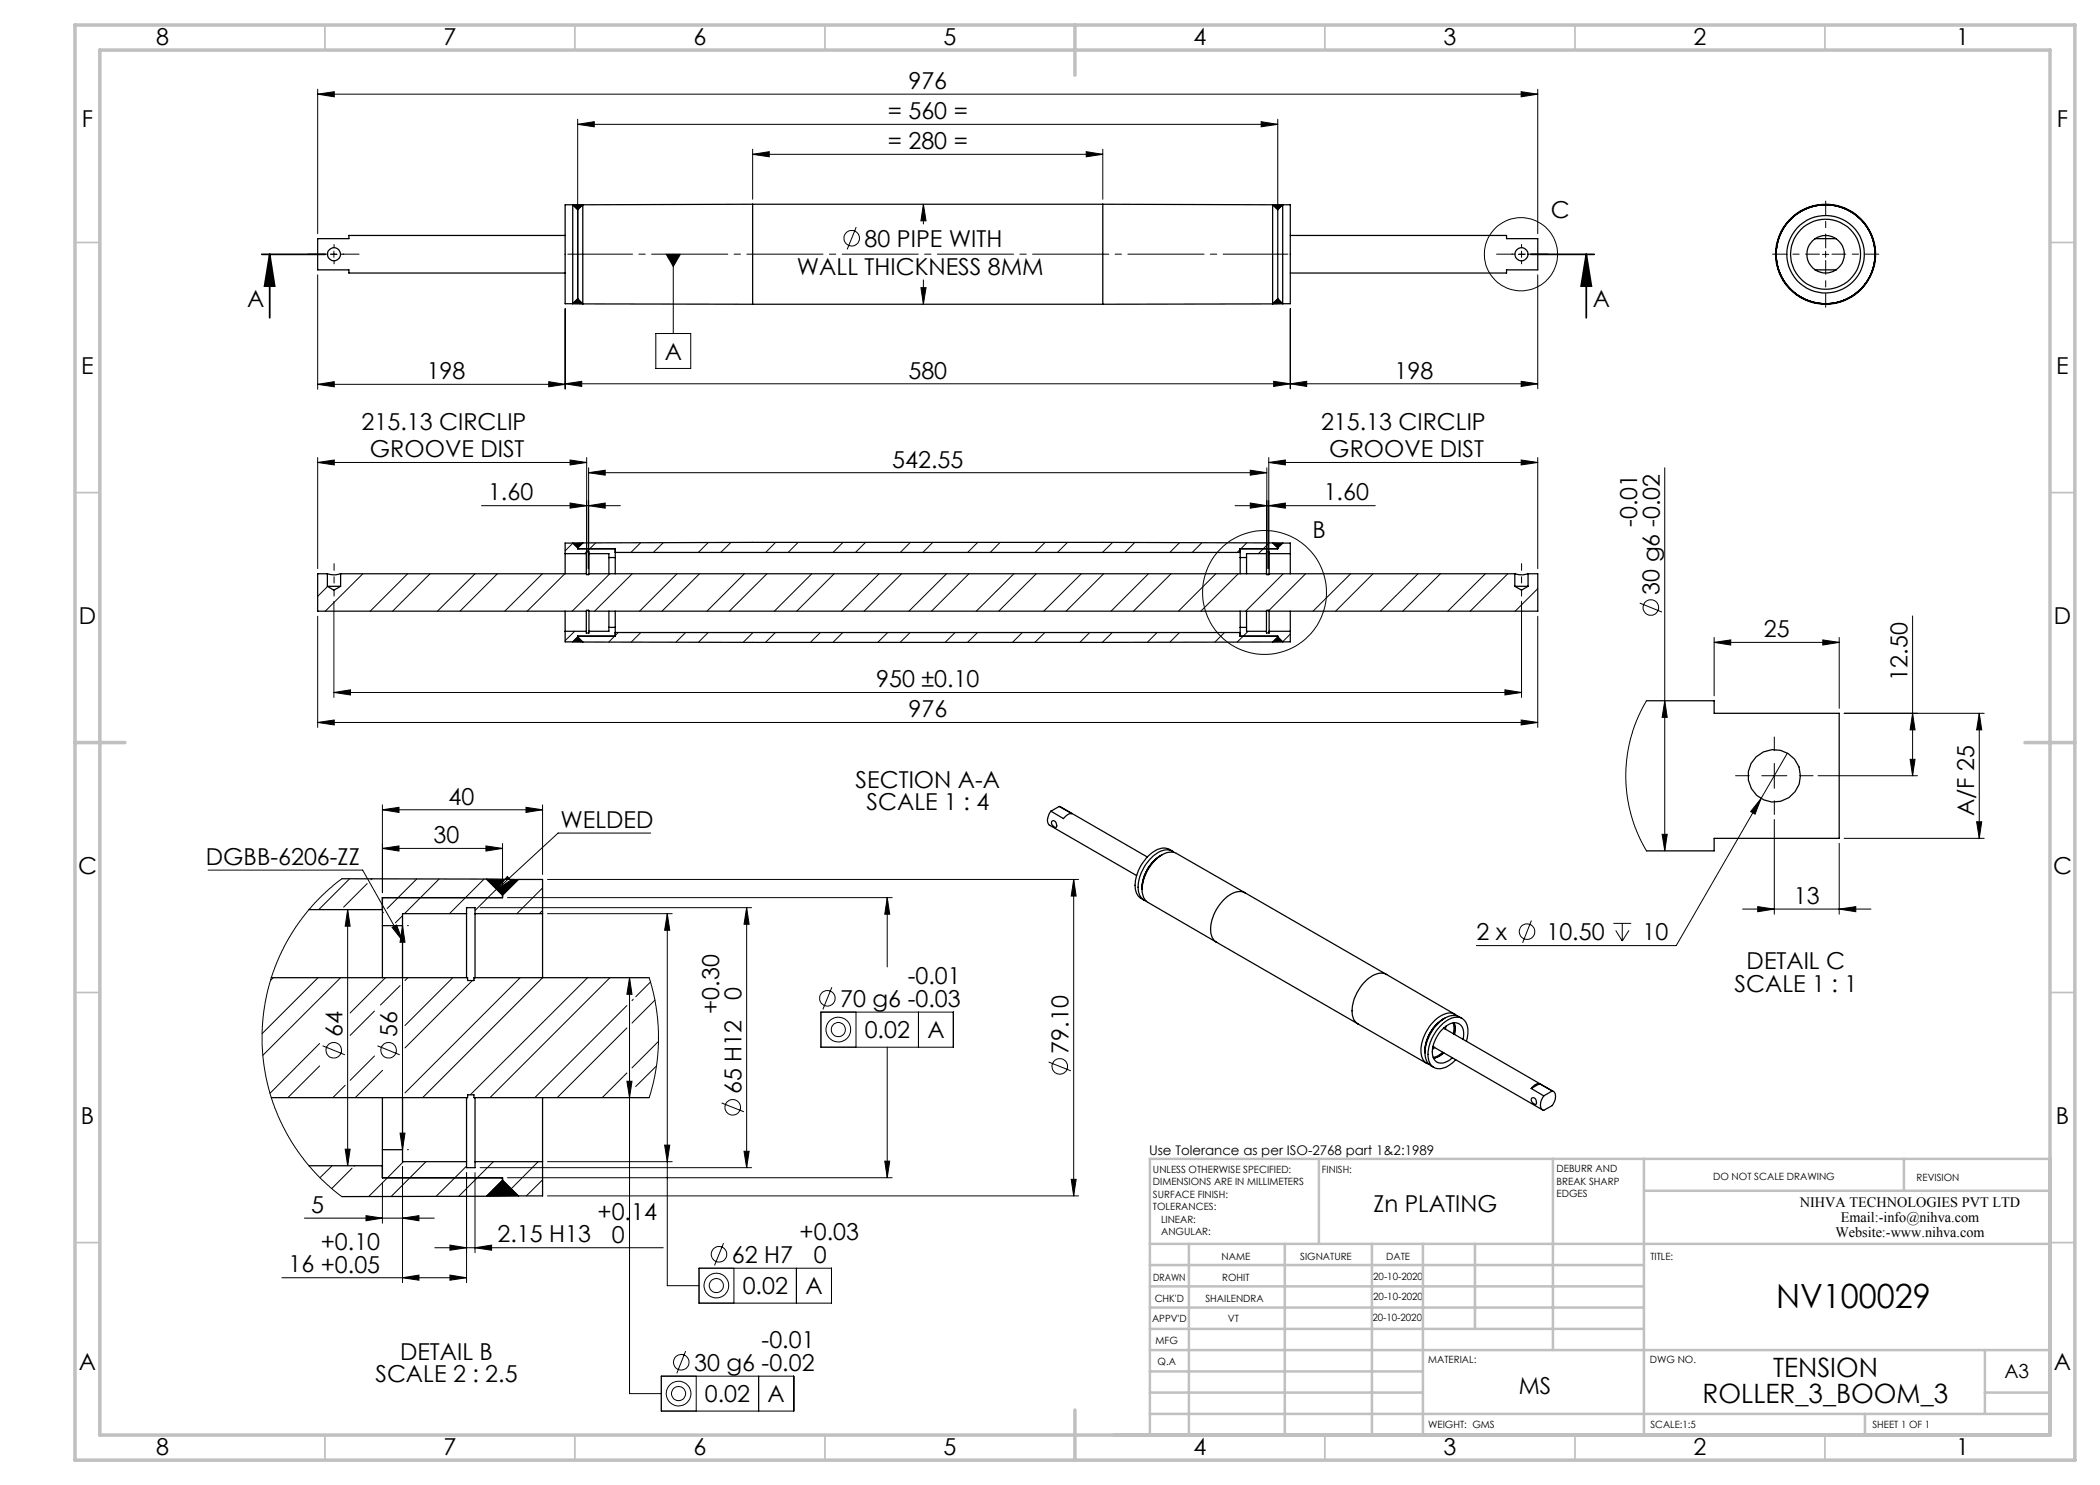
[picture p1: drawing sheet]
<svg xmlns="http://www.w3.org/2000/svg" width="420mm" height="297mm" viewBox="0 0 420 297" stroke-linecap="round" stroke-linejoin="round" font-family="sans-serif">
<g fill="none" stroke="#000" stroke-width=".2">
<path d="M63.5 18.8l3.4-.5v1.1zM63.5 17.8v28.9M63.5 18.8h244.1M304.2 18.3l3.4 .5-3.4 .6zM307.6 17.8v28.9M115.5 24.9l3.4-.6v1.1zM115.5 23.8v17.2M115.5 24.9h140.1M150.5 30.9l3.3-.6v1.1zM150.5 29.8v10.1M150.5 30.9h70.1M217.2 30.3l3.4 .6-3.4 .5z"/>
<path d="M220.6 29.8v10.1M252.2 24.3l3.4 .6-3.4 .5zM255.6 23.8v17.2M63.5 55v22.9M66.2 50.9h1.2M66.8 50.2v1.3M114.5 41h2.1M114.5 41h2.1l-1.1 .9zM115.5 59.8l1.1 1-2.1-.1zM133.2 50.9h2.9l-1.4 2.4zM134.7 50.9v15.8M171.2 45.4l-1.8 4.5"/>
<path d="M184.2 57.5h1l-.5 3.4zM184.7 40.8l.5 3.4h-1zM184.7 40.8v4M184.7 56v4.9M254.5 41h2l-.9 .9zM254.5 41h2M255.6 59.8l.9 .9-2 .1zM303.7 50.9h1.2M304.3 50.2v1.3M307.6 55v22.7M364.5 50.9h1.3M365.1 50.2v1.3"/>
<path d="M63.5 76.9l3.4-.6v1.1zM63.5 76.9h49.5M109.7 76.3l3.3 .6-3.3 .5zM113 76.8l3.3-.5v1zM113 61.7v16.2M113 76.8h194.6M114.5 60.7l2.1 .1M131.2 66.7h6.9v7h-6.9zM254.7 76.3l3.4 .5-3.4 .5zM256.5 60.7l-2 .1M258.1 76.8l3.2-.5v1zM258.1 61.7v16"/>
<path d="M304.2 76.3l3.4 .5-3.4 .5zM63.5 92.5l3.4-.5v1zM63.5 91.5v22.2M63.5 92.5h53.8M114 92l3.3 .5-3.3 .5zM117.3 91.5v22.2M117.7 94.5l3.3-.5v1zM117.7 93.6v20.1M117.7 94.5h135.7M250 94l3.4 .5-3.4 .5zM253.4 93.6v20.1M253.8 92.5l3.3-.5v1z"/>
<path d="M253.8 91.5v22.2M253.8 92.5h53.8M304.2 92l3.4 .5-3.4 .5zM307.6 91.5v22.2M333 93.6v76.6M65.5 117.3l-2 2M72.6 114.8l-7.5 7.4M81.5 114.8l-7.5 7.4M86 114.8l-7.5 7.4M95 114.8l-7.5 7.4M96.3 101.1h27.8M99.5 114.8l-7.5 7.4"/>
<path d="M108.5 114.8l-7.5 7.4M113 114.8l-7.6 7.4M114 100.6l3.3 .5-3.3 .5zM114.5 108.6h2.1l-1.1 1zM114.6 108.6l-1.6 1.6M116.6 108.6h-2.1M117.3 110.5l-.4 .2M117.7 101.1l3.3-.5v1zM119.1 108.6l-1.8 1.8M122 114.8l-7.6 7.4M126.4 114.8l-7.5 7.4M128.1 108.5l-1.9 2"/>
<path d="M132.6 108.5l-1.9 2M135.4 114.8l-7.5 7.4M139.9 114.8l-7.5 7.4M141.6 108.5l-1.9 2M146.2 108.5l-2.1 2M148.9 114.8l-7.5 7.4M153.4 114.8l-7.5 7.4M155.1 108.5l-2 2M159.6 108.5l-2 2M162.3 114.8l-7.4 7.4M166.8 114.8l-7.5 7.4M168.6 108.5l-2 2"/>
<path d="M173.1 108.5l-2 2M175.8 114.8l-7.5 7.4M180.3 114.8l-7.5 7.4M182.1 108.5l-2 2M186.5 108.5l-1.9 2M189.3 114.8l-7.5 7.4M193.8 114.8l-7.5 7.4M195.5 108.5l-2 2M200 108.5l-2 2M202.8 114.8l-7.5 7.4M207.3 114.8l-7.6 7.4M209 108.5l-2 2"/>
<path d="M213.5 108.5l-2 2M216.3 114.8l-7.6 7.4M220.7 114.8l-7.5 7.4M222.5 108.5l-2 2M226.9 108.5l-1.9 2M229.7 114.8l-7.5 7.4M234.2 114.8l-7.5 7.4M235.9 108.5l-1.9 2M240.4 108.5l-2 2M243.2 114.8l-7.5 7.4M247 101.1h28.1M247.6 114.8l-7.4 7.4"/>
<path d="M249.3 108.6l-1.9 1.9M250 100.6l3.4 .5-3.4 .5zM253.8 101.1l3.3-.5v1zM253.8 108.6l-2.1 2.1M254.5 108.6h2l-.9 1zM254.5 108.6h2M256.6 114.8l-7.5 7.4M261.1 114.8l-7.3 7.3M270.1 114.8l-7.5 7.4M274.6 114.8l-7.5 7.4M283.6 114.8l-7.5 7.4M288.1 114.8l-7.5 7.4"/>
<path d="M297.1 114.8l-7.5 7.4M301.6 114.8l-7.6 7.4M307.6 117.7l-4.6 4.5M63.5 123.3v22.2M66.8 138.5l3.3-.5v1zM66.8 120.3v19.2M66.8 138.5h237.5M114.5 128.4h2.1M114.9 126.3l-1.9 1.8M115.5 127.4l1.1 1h-2.1zM123.6 126.5l-1.9 1.9M128.2 126.5l-2 1.9"/>
<path d="M137.1 126.5l-1.9 1.9M141.6 126.5l-1.9 2M150.6 126.5l-2 2M155.1 126.5l-2 2M164.1 126.5l-2 2M168.6 126.5l-2 2M177.6 126.5l-2.1 2M182 126.5l-2 2M191 126.5l-2 2M195.5 126.5l-2 2M204.5 126.5l-2 2M209 126.5l-2 2"/>
<path d="M217.9 126.5l-1.9 2M222.5 126.5l-2 2M231.4 126.5l-2 2M235.9 126.5l-1.9 1.9M244.9 126.5l-1.9 1.9M249.6 126.3l-2.2 2.1M255.6 127.4l.9 1h-2zM256.5 128.4h-2M258.1 126.8l-1.6 1.6M301 138l3.3 .5-3.3 .5zM304.3 120.3v19.2M307.6 122.2h-.1"/>
<path d="M307.6 123.3v22.2M327.9 120.6l4.5 1.8M342.8 128.5l3.3-.5v1zM342.8 127.5v11.7M342.8 128.5h25M364.6 128l3.2 .5-3.2 .5zM367.8 127.5v14.2M382.5 123.2v31.9M63.5 144.5l3.4-.5v1zM63.5 144.5h244.1M304.2 144l3.4 .5-3.4 .5zM329.3 140.2l-1.6 2.9-1.5 4.1-.7 3.6-.3 3.5 .2 4.5 .7 3.8 1.2 3.7 2 3.9"/>
<path d="M333 140.2l.4 3.3h-1zM352.2 159.7l-1.2 3.1-.9-.5zM352.2 159.7l-17 29.4h-39.9M352.4 155.1h5M354.9 152.7v5M357.5 150.6l-5.3 9.1M363.6 155.1h19.9M368.8 142.7h28M382 151.9h1l-.5 3.2zM382.5 142.7l.5 3.3h-1zM395.9 142.7v25M395.9 142.7l.4 3.3h-1z"/>
<path d="M41.6 174h30.9l8 14.1M68.4 175.8l-3.2 2.6-3.3 3.3-3 4.1-2.2 3.7-2 4.7-1.1 3.8-.7 3.3-.5 4.8 .2 5.1 .6 4.4 1.4 5.1 1.9 4.4 2.4 4.3 3 3.9 2.9 3.1 3.6 2.9M69.9 175.8l-6.2 6.1M73.4 176.7l-4.7 4.7M74.4 175.8l-.2 .2M76.5 162l3.3-.5v1zM76.5 161v17.5M76.5 162h32M76.5 169.7l3.3-.5v1zM76.5 169.7h24M83.4 175.8l-6 5.9M87.8 175.8l-6.9 6.9"/>
<path d="M96.8 175.8l-6.9 6.9M97.2 169.2l3.3 .5-3.3 .5zM97.3 175.8l6.4 .1-3.2 3.1zM97.3 175.8l6.4 .1M99.3 177.8l-4.3 4.3M100.5 168.7v9.3M101.5 175.3l.6 .7-2.7 1.9zM101.5 179.5h76.9M105.2 161.5l3.3 .5-3.3 .5zM108.5 161v13.9M108.5 177.6l-5.1 5.1M109.5 175.9h106.2"/>
<path d="M130.1 166.6h-18.5l-12.2 11.3M177.4 179.5l.5 3.3h-.9zM177.4 179.5v13.9M214.7 175.9v63.3M214.7 175.9l.5 3.3h-1zM332.4 166.9h1l-.4 3.3zM354.9 163.9v18.9M367.8 168.7v14.1M368.8 167.7h28M395.3 164.4h1l-.4 3.3zM54.6 195.5l-.5 .6M63.6 195.5l-11.2 11.2"/>
<path d="M68.1 195.5l-15.5 15.6M68.3 181.9h-.1M69.5 181.9l.5 3.3h-1zM69.5 181.9v51.2M76.7 182.5l-.2 .2M77.1 195.5l-7.1 7.1M78.4 185.5l.9-.5 1.2 3.1zM80 197.1l-3.9 3.9M80.5 185.1l.5 3.4h-1zM80.5 185.1v44.8M80.5 183.2l-1.4 1.4M81.5 185.1h.1"/>
<path d="M81.6 195.5l-.6 .6M90.6 195.5l-9.6 9.6M94.5 196.1l-13.5 13.5M95 195.5l-.2 .3M96 181.5h54.3M104 195.5l-23 23.1M108.5 195.5l-24 24M108.5 182.1l-.7 .6M109.5 182.7h24.9M117.5 195.5l-23.4 23.5M122 195.5l-24 24M125.9 195.5l.5 3.4h-1z"/>
<path d="M125.9 195.5v83.2h6.4M126.6 199.8l-.2 .3M129.8 195.5l.9 3.3 .5 2.6 .5 4.8v3.5l-.3 3-.7 3.6-.9 3.2M130.1 196.4l-3 3M133.5 182.7l.4 3.4h-1zM133.5 182.7v74.4h6.3M149.3 181.5l.5 3.4h-1zM149.3 181.5v52M166.4 197.4l-1.8 4.5M306.3 184.1l-1.8 4.5M322.7 184.7h3.5M323.1 186.1l1.3 2.1"/>
<path d="M324.4 184.7v3.5M325.8 186.1l-1.4 2.1M348.5 181.8h25.7M351.5 181.3l3.4 .5-3.4 .5zM367.8 181.8l3.4-.5v1zM63.9 208.7l-9.9 9.9M63.9 213.2l-6.3 6.3M64.5 209.2l4.5 1.8M69 217.1l-2.4 2.4M74.9 211.2l-4.9 4.9M74.9 202.2l-4.9 4.9M75.5 209.2l4.4 1.8"/>
<path d="M76.5 214.1l-5.5 5.4M93.5 219.5h.1M124.6 215.3l-4.2 4.2M125.4 216.2h1l-.5 3.3zM125.4 201.1l-18.4 18.4M125.4 214.6l-.7 .6M125.4 205.6l-14 13.9M131 200l-4.6 4.6M131.3 213.2l-4.2 4.1M131.7 208.3l-5.3 5.3M164.2 202.4h26.5v7h-26.5zM171.2 202.4v7"/>
<path d="M177.4 209.4v26.1M183.7 202.4v7M209.7 212.4l4.5 1.8M66.4 233.1l-2.4 2.4M69 229.8h1l-.5 3.3zM70.4 233.6l-4 4.1M70.9 233.1l-.1 .2M76.5 236.5v8.1M80 226.6h1l-.5 3.3zM80.5 233.3v23.2M80.7 232.3l-7 7M81.5 229.9h.1"/>
<path d="M85.2 232.3l-7 7M93.3 233.2l-6.1 6.1M93.3 234.5v22M95 234.5v16M96 233.5h54.3M97.3 239.3l3.2-3.3 3.2 3.2zM98.7 232.3l-7 7M101.5 235.5h76.9M103.7 239.2l-6.4 .1M107.6 232.3l-5.4 5.5M108.5 236l-3.2 3.2M109.5 239.2h106.2"/>
<path d="M109.5 232.3h24.9M132.9 229h1l-.4 3.3zM144.3 220.6l4.5 1.8M148.8 230.3h1l-.5 3.2zM177 232.2h.9l-.5 3.3zM214.2 235.9h1l-.5 3.3zM56.4 255.5h36.9M60.9 243.6h26M73.2 243.1l3.3 .5-3.3 .6zM80.5 243.6l3.3-.5v1.1zM80.5 255.5l3.3-.5v1zM87 249.6h45.6"/>
<path d="M90 249l3.3 .6-3.3 .4zM90 255l3.3 .5-3.3 .5zM95 249.6l3.3-.6v1zM139.8 253.6h26.5v7h-26.5zM144.7 248.6l-1.8 4.5M146.8 253.6v7M159.3 253.6v7M132.3 275.2h26.5v7h-26.5zM137.1 270.2l-1.7 4.5M139.2 275.2v7M151.7 275.2v7"/>
<circle cx="170.4" cy="47.6" r="1.55"/>
<circle cx="304.2" cy="50.8" r="7.3"/>
<circle cx="252.9" cy="118.5" r="12.4"/>
<circle cx="330.2" cy="121.5" r="1.55"/>
<circle cx="165.5" cy="199.7" r="1.55"/>
<circle cx="305.4" cy="186.3" r="1.55"/>
<circle cx="66.8" cy="210.1" r="1.56"/>
<circle cx="77.7" cy="210.1" r="1.56"/>
<circle cx="167.7" cy="205.9" r="2.48"/>
<circle cx="167.7" cy="205.9" r="1.41"/>
<circle cx="212" cy="213.3" r="1.56"/>
<circle cx="146.5" cy="221.5" r="1.55"/>
<circle cx="143.3" cy="257.1" r="2.47"/>
<circle cx="143.3" cy="257.1" r="1.41"/>
<circle cx="143.8" cy="250.9" r="1.55"/>
<circle cx="135.7" cy="278.7" r="1.42"/>
<circle cx="135.7" cy="278.7" r="2.47"/>
<circle cx="136.2" cy="272.5" r="1.56"/>
</g>
<path d="M52.4 50.9h12.7M53.9 50.9l1 6.3h-2zM53.9 50.9v12.7M306.1 50.9h12.7M317.3 50.9l1 6.3h-2.1zM317.3 50.9v12.7" fill="none" stroke="#000" stroke-width=".35"/>
<path d="M71.8 50.8h-10.2M309.6 50.8h-10.3" fill="none" stroke="#000" stroke-width=".2" stroke-dasharray="15.2 1.3 1.3 1.3" stroke-dashoffset="12"/>
<path d="M113.6 50.8h144" fill="none" stroke="#000" stroke-width=".2" stroke-dasharray="15.2 1.3 1.3 1.3" stroke-dashoffset="2.3"/>
<path d="M65.6 50.8h-.7M66.8 49.6v-.7M66.8 52.1v.7M68.1 50.8h.6M303.1 50.8h-.7M304.3 49.6v-.7M304.3 52.1v.7M305.6 50.8h.6M349.9 155.1h-2.8M354.9 150.1v-2.7M359.9 155.1h2.7M354.9 160.1v2.8" fill="none" stroke="#000" stroke-width=".2" stroke-dasharray="15.2 1.3 1.3 1.3"/>
<path d="M66.8 112.7v6.5M304.3 112.7v6.5" fill="none" stroke="#000" stroke-width=".2" stroke-dasharray="15.2 1.3 1.3 1.3" stroke-dashoffset="13.9"/>
<path d="M363.9 50.8h-9.4M365.1 49.6v-9.4M365.1 52.1v9.4M366.4 50.8h9.4" fill="none" stroke="#000" stroke-width=".2" stroke-dasharray="15.2 1.3 1.3 1.3" stroke-dashoffset="12.5"/>
<g fill="none" stroke="#c0c0c0" stroke-width=".35">
<path d="M65 5v5M115 5v5M165 5v5M265 5v5M315 5v5M365 5v5M15 48.5h5M410 48.5h5M15 98.5h5M410 98.5h5M15 198.5h5M410 198.5h5"/>
<path d="M15 248.5h5M410 248.5h5M65 287v5M115 287v5M165 287v5M265 287v5M315 287v5M365 287v5"/>
</g>
<g fill="none" stroke="#c0c0c0" stroke-width=".5">
<path d="M263.8 231.8v17M310.6 231.8v38.2M328.8 231.8v55.2M328.8 238.2h81.2M380.8 231.8v6.4M410 231.8h-180v55.2M230 248.8h180M230 257.3h98.8M230 253h98.8M237.8 248.8v38.2M257 248.8v38.2M274.4 248.8v38.2"/>
<path d="M284.6 248.8v38.2M295 248.8v17M230 265.8h98.8M230 261.5h98.8M230 278.5h54.6M230 274.3h54.6M230 270h180M397 278.5h13M397 270v12.8M230 282.8h180M373 282.8v4.2"/>
</g>
<path d="M15 5h400v287h-400zM20 10h390v277h-390zM215 5v10M15 148.5h10M405 148.5h10M215 282v10" fill="none" stroke="#c0c0c0" stroke-width=".7"/>
<g fill="#000">
<path d="M150.5 30.9l3.3-.6v1.1zM217.2 30.3l3.4 .6-3.4 .5zM115.5 24.9l3.4-.6v1.1zM252.2 24.3l3.4 .6-3.4 .5zM63.5 76.9l3.4-.6v1.1zM109.7 76.3l3.3 .6-3.3 .5zM258.1 76.8l3.2-.5v1zM304.2 76.3l3.4 .5-3.4 .5zM113 76.8l3.3-.5v1zM254.7 76.3l3.4 .5-3.4 .5zM184.7 40.8l.5 3.4h-1zM184.2 57.5h1l-.5 3.4zM63.5 18.8l3.4-.5v1.1zM304.2 18.3l3.4 .5-3.4 .6zM63.5 144.5l3.4-.5v1zM304.2 144l3.4 .5-3.4 .5zM66.8 138.5l3.3-.5v1zM301 138l3.3 .5-3.3 .5zM63.5 92.5l3.4-.5v1zM114 92l3.3 .5-3.3 .5zM253.8 92.5l3.3-.5v1zM304.2 92l3.4 .5-3.4 .5zM125.9 195.5l.5 3.4h-1zM125.4 216.2h1l-.5 3.3zM133.5 182.7l.4 3.4h-1zM132.9 229h1l-.4 3.3zM177.4 179.5l.5 3.3h-.9zM177 232.2h.9l-.5 3.3zM76.5 169.7l3.3-.5v1zM97.2 169.2l3.3 .5-3.3 .5zM80.5 255.5l3.3-.5v1zM90 255l3.3 .5-3.3 .5zM351.5 181.3l3.4 .5-3.4 .5zM367.8 181.8l3.4-.5v1zM352.2 159.7l-2.1 2.6 .9 .5z"/>
<path d="M133.2 50.9l1.5 2.4 1.4-2.4zM114.5 41l1 .9 1.1-.9zM114.5 60.7l1-.9 1.1 1zM254.5 41l1.1 .9 .9-.9zM254.5 60.8l1.1-1 .9 .9zM114.5 108.6l1 1 1.1-1zM115.5 127.4l1.1 1h-2.1zM254.5 108.6l1.1 1 .9-1zM254.5 128.4l1.1-1 .9 1zM101.5 175.3l.6 .7-2.7 1.9zM78.4 185.5l.9-.5 1.2 3.1zM97.3 175.8l3.2 3.2 3.2-3.1zM97.3 239.3l3.2-3.3 3.2 3.2z"/>
<path d="M317.3 50.9l1 6.3h-2.1zM53.9 50.9l1 6.3h-2z"/>
<path d="M117.7 101.1l3.3-.5v1zM114 100.6l3.3 .5-3.3 .5zM250 94l3.4 .5-3.4 .5zM117.7 94.5l3.3-.5v1zM253.8 101.1l3.3-.5v1zM250 100.6l3.4 .5-3.4 .5zM80.5 243.6l3.3-.5v1.1zM73.2 243.1l3.3 .5-3.3 .6zM364.6 128l3.2 .5-3.2 .5zM342.8 128.5l3.3-.5v1z"/>
<path d="M382 151.9h1l-.5 3.2zM382.5 142.7l.5 3.3h-1z"/>
<path d="M76.5 162l3.3-.5v1zM105.2 161.5l3.3 .5-3.3 .5z"/>
<path d="M214.7 175.9l.5 3.3h-1zM214.2 235.9h1l-.5 3.3z"/>
<path d="M80.5 185.1l.5 3.4h-1zM80 226.6h1l-.5 3.3zM69.5 181.9l.5 3.3h-1zM69 229.8h1l-.5 3.3zM333 140.2l.4 3.3h-1zM332.4 166.9h1l-.4 3.3zM395.9 142.7l.4 3.3h-1zM395.3 164.4h1l-.4 3.3z"/>
<path d="M148.8 230.3h1l-.5 3.2zM149.3 181.5l.5 3.4h-1z"/>
<path d="M95 249.6l3.3-.6v1zM90 249l3.3 .6-3.3 .4z"/>
</g>
<g fill="none" stroke="#000" stroke-width=".25">
<path d="M113 47.1h-43.2v.6h-6.3v6.3h6.3v.6h43.2M114.5 41v19.7M114.5 41h-1.5v19.7h1.5M114.5 41l1 .9M115.5 41.9v17.9M115.5 59.8l1.1 1M115.5 59.8l-1 .9M116.6 41v19.8M116.6 41l-1.1 .9M150.5 40.8v20.1M150.5 40.8l-33.9 .2M150.5 40.8h70.1"/>
<path d="M220.6 40.8v20.1M220.6 40.8l33.9 .2M254.5 41v19.8M254.5 41l1.1 .9M255.6 41.9v17.9M255.6 59.8l-1.1 1M255.6 59.8l.9 .9M256.5 41h1.6v19.7h-1.6M256.5 41v19.7M256.5 41l-.9 .9M258.1 47.1h43.2v.6h6.3v6.3h-6.3v.6h-43.2M363 47.7a3.8 3.8 0 0 0 0 6.3"/>
<path d="M363 54a3.7 3.7 0 0 0 4.2 0M363 47.7a3.7 3.7 0 0 1 4.2 0M363 54h4.2M363 47.7h4.2M367.2 47.7a3.8 3.8 0 0 1 0 6.3M116.6 60.8l33.9 .1M150.5 60.9h70.1M254.5 60.8l-33.9 .1M65.5 114.8a4.2 4.2 0 0 0 2.6 0M65.5 117.3h2.6M65.5 114.8h-2v7.4h53.8v-.1h.4v.1h135.7v-.1h.4v.1h53.8v-7.4h-2M65.5 114.8v2.5"/>
<path d="M65.5 117.3l1.3 .7 1.3-.7M68.1 114.8h49.2v.1h.4v-.1h135.7v.1h.4v-.1h49.2M68.1 114.8v2.5M113 110.7v4.1M113 110.7h4.3M115.5 109.6l1.1-1 33.9-.1 104 .1 1.1 1M115.5 109.6v.1h7.5v1.8M115.5 109.6l-1-1h-1.5v2.1M117.3 110.7v4.1M117.3 110.7v-.3h.5v.3M117.8 110.7v4.1M117.8 110.7h4v.8"/>
<path d="M121.8 111.5v3.3M121.8 111.5h1.2M123 111.5v3.3M123 110.5h125M248 111.5v3.3M248 111.5h1.3M249.3 111.5v3.3M253.3 110.7v4.1M253.3 110.7h-4v.8M253.3 110.7v-.3h.5v.3M253.8 110.7v4.1M253.8 110.7h4.3"/>
<path d="M255.6 109.6v.1h-7.6v1.8M255.6 109.6l.9-1h1.6v2.1M258.1 110.7v4.1M303 114.8a4.2 4.2 0 0 0 2.6 0M303 117.3h2.6M303 114.8v2.5M303 117.3l1.3 .7 1.3-.7M305.6 114.8v2.5M113 122.2v4.1M113 126.3v2.1h1.5l1-1M113 126.3h4.3M115.5 127.4l1.1 1 33.9 .1 104-.1 1.1-1"/>
<path d="M117.3 122.2v4.1M117.3 126.3v.3h.5v-.3M117.8 122.2v4.1M121.8 122.2v3.3M121.8 125.5h1.2M121.8 125.5v.8h-4M123 122.2v3.3M123 125.5v1.7h-7.5v.2M123 126.5h125M248 122.2v3.3M248 125.5v1.7h7.6v.2M248 125.5h1.3"/>
<path d="M249.3 122.2v3.3M249.3 125.5v.8h4M253.3 122.2v4.1M253.3 126.3v.3h.5v-.3M253.8 122.2v4.1M253.8 126.3h4.3M258.1 122.2v4.1M258.1 126.3v2.1h-1.6l-.9-1M329.3 140.2h13.5v2.5h25v25h-25v2.5h-13.5M68.4 175.8h28.9l3.2 3.2M100.5 179v.5h-24v5.6M100.5 179l3.2-3.1h4.8v6.8"/>
<path d="M210.2 162.2a2.13 2.13 0 0 0-.3 2.9l17.4 10M210.4 164.3a.61 .61 0 0 1 .7 0 .61 .61 0 0 1 .2 .6v.4a.76 .76 0 0 1-1-.8zM211.8 161.3l2.6 1.4a2.06 2.06 0 0 0-1.7 1l-2.5-1.5M211.8 161.3l17.7 10.1M211.8 161.3l-1.6 .9M228.4 177.4v.5M232 171.2a7.9 7.9 0 0 0-3.6 6.2M232 171.2a8 8 0 0 0-3.6 6.2M232.4 171l-.4 .2M234.5 170.2a3.1 3.1 0 0 0-4.1 .3 8.2 8.2 0 0 0-3.2 7.8l.4 .9 1.2 .8M234.8 170.5a2.83 2.83 0 0 0-3.7 .4 8.1 8.1 0 0 0-3.3 7.7l.4 1 1 .6M249 178.6l-13.7-7.9a3.4 3.4 0 0 0-3.8 .9 8.6 8.6 0 0 0-3 7.1l.4 1.1 .6 .6 13.8 8.1"/>
<path d="M249 178.6a3.4 3.4 0 0 0-3.9 1 8.3 8.3 0 0 0-2.8 7.4l.4 1 .6 .5M249 178.6l28.3 16.3M54.3 195.5h39.2v.6h1.3v-.6h35M61.8 181.9h14.7M76.5 185.1v10.4M76.5 185.1h4M80.5 185.1v10.4M93.3 182.7v12.8M93.3 182.7h-12.8v2.4M93.3 182.7v-1.2h1.7v1.2M95 182.7v12.8M95 182.7h13.5"/>
<path d="M108.5 182.7v12.8M243.3 188.5l28.3 16.3M277.3 194.9a3 3 0 0 0-3.5 .7 8.8 8.8 0 0 0-3.3 7.4l.3 1 .8 .8M277.3 194.9l13.7 8M54.3 219.5h39.2v-.5h1.3v.5h35M76.5 219.5v10.4M80.5 219.5v10.4M93.3 219.5v12.8M95 219.5v12.8M108.5 219.5v12.8M271.6 204.8l13.8 7.9M285 210.1v.5"/>
<path d="M285 210.1v.1M285 210.5a2.8 2.8 0 0 0 1.8 3M286.6 209.3l21.9 12.7M286.7 209.4l-.1-.1v.2M286.9 209.5l-.4 .4M288.5 210.5l-1.1 .7-.8 .3M288.7 203.8a7.9 7.9 0 0 0-3.7 6.3M288.7 210.5l-1 .8-.8 .3M288.7 205.6l22 12.7M288.7 210.6l-1 .7-1 .3M288.9 205.5l-.2 .1 .2 .1M289 203.6a7.9 7.9 0 0 0-4 6.5"/>
<path d="M289.2 205.2l-.1 .6M290.7 204.6l.1 .9-.1 1.3M290.8 204.6a3.4 3.4 0 0 1 .1 2.3M290.9 204.8l.1 .8-.2 1.2M291.4 203.2a2.52 2.52 0 0 0-3.4 .1 8.4 8.4 0 0 0-3.7 8l.5 .9 .5 .5 .5 .2M292.4 203.7a3.3 3.3 0 0 0-4.4 .6 8.9 8.9 0 0 0-3 6.2M292.6 207.9a2.4 2.4 0 0 0-1.3-3.3 4.6 4.6 0 0 0-4 2.9 4.6 4.6 0 0 0-.4 4.5 2 2 0 0 0 2.8 .2l.8-.6M293.3 208.2a4.3 4.3 0 0 0-.6-4.3 2.85 2.85 0 0 0-3.7 .5 8.3 8.3 0 0 0-3.2 7.7 2.21 2.21 0 0 0 3.2 1.4l1.5-1 .6-.6M306.2 217.7l2.6 1.5M306.3 219.7a.76 .76 0 0 1 .9 .3 .76 .76 0 0 1-.1 .9 1 1 0 0 1-.8-1.2zM307.9 216.7a1.9 1.9 0 0 0-1.7 1M307.9 216.7l2.5 1.5"/>
<path d="M307.9 216.7l-1.7 1M310.4 218.2a1.57 1.57 0 0 1 .4 2.3l-.4 .6-1.6 1a1.52 1.52 0 0 1-.4-2.3l.4-.6M310.4 218.2l-1.6 1M61.8 233.1h14.7M76.5 229.9v5.6h24v.5M76.5 229.9h4M80.5 229.9v2.4h12.8M93.3 232.3v1.2h1.7v-1.2M95 232.3h13.5M100.5 236l-3.2 3.3h-28.9M108.5 232.3v6.9h-4.8l-3.2-3.2"/>
<circle cx="66.8" cy="50.9" r="1.31"/>
<circle cx="304.3" cy="50.9" r="1.31"/>
<circle cx="365.1" cy="50.8" r="9.9"/>
<circle cx="365.1" cy="50.9" r="7"/>
<circle cx="365.1" cy="50.9" r="10"/>
<circle cx="365.1" cy="50.9" r="7.8"/>
<circle cx="354.9" cy="155.2" r="5.3"/>
</g>
<text font-size="6.7" x="355.2" y="261.6">NV100029</text>
<g font-size="5.3">
<text x="354.6" y="275.4">TENSION</text>
<text x="340.5" y="280.6">ROLLER_3_BOOM_3</text>
</g>
<g font-size="4.7">
<text x="31.2" y="9">8</text>
<text x="88.7" y="9">7</text>
<text x="138.7" y="9">6</text>
<text x="188.7" y="9">5</text>
<text x="238.7" y="9">4</text>
<text x="288.7" y="9">3</text>
<text x="338.7" y="9">2</text>
<text x="391.2" y="9">1</text>
<text x="181.7" y="17.8">976</text>
<text x="177.6" y="23.8">= 560 =</text>
<text x="16.4" y="25.5">F</text>
<text x="177.6" y="29.8">= 280 =</text>
<text x="411.4" y="25.5">F</text>
<text x="310.2" y="43.7">C</text>
<text x="172.9" y="49.3">80 PIPE WITH</text>
<text x="159.4" y="54.9">WALL THICKNESS 8MM</text>
<text x="49.4" y="61.5">A</text>
<text x="318.6" y="61.5">A</text>
<text x="133" y="72">A</text>
<text x="16.2" y="74.7">E</text>
<text x="85.3" y="75.8">198</text>
<text x="181.7" y="75.7">580</text>
<text x="278.9" y="75.7">198</text>
<text x="411.2" y="74.7">E</text>
<text x="72.3" y="85.9">215.13 CIRCLIP</text>
<text x="264.2" y="85.9">215.13 CIRCLIP</text>
<text x="74" y="91.5">GROOVE DIST</text>
<text x="178.5" y="93.5">542.55</text>
<text x="265.9" y="91.5">GROOVE DIST</text>
<text x="97.6" y="100.1">1.60</text>
<text x="264.7" y="100.1">1.60</text>
<text x="262.5" y="107.7">B</text>
<text x="327.4" y="105.4" transform="rotate(-90 327.4 105.4)">-0.01</text>
<text x="331.9" y="118.9" transform="rotate(-90 331.9 118.9)">30 g6 -0.02</text>
<text x="15.8" y="124.7">D</text>
<text x="410.8" y="124.7">D</text>
<text x="352.8" y="127.5">25</text>
<text x="175.2" y="137.5">950 ±0.10</text>
<text x="381.5" y="136.1" transform="rotate(-90 381.5 136.1)">12.50</text>
<text x="181.7" y="143.5">976</text>
<text x="89.7" y="161">40</text>
<text x="171.1" y="157.5">SECTION A-A</text>
<text x="112.1" y="165.5">WELDED</text>
<text x="173.3" y="162.1">SCALE 1 : 4</text>
<text x="394.9" y="163.2" transform="rotate(-90 394.9 163.2)">A/F 25</text>
<text x="41.2" y="173">DGBB-6206-ZZ</text>
<text x="86.7" y="168.7">30</text>
<text x="15.6" y="174.7">C</text>
<text x="410.6" y="174.7">C</text>
<text x="358.8" y="180.8">13</text>
<text x="295.3" y="188">2 x</text>
<text x="309.3" y="188">10.50</text>
<text x="328.5" y="188">10</text>
<text x="181.5" y="196.9">-0.01</text>
<text x="349.3" y="193.9">DETAIL C</text>
<text x="143.8" y="202.8" transform="rotate(-90 143.8 202.8)">+0.30</text>
<text x="148.3" y="199.9" transform="rotate(-90 148.3 199.9)">0</text>
<text x="168.1" y="201.3">70 g6 -0.03</text>
<text x="346.9" y="198.4">SCALE 1 : 1</text>
<text x="68.5" y="207.5" transform="rotate(-90 68.5 207.5)">64</text>
<text x="79.5" y="207.5" transform="rotate(-90 79.5 207.5)">56</text>
<text x="172.9" y="207.7">0.02</text>
<text x="185.5" y="207.7">A</text>
<text x="213.7" y="210.7" transform="rotate(-90 213.7 210.7)">79.10</text>
<text x="148.3" y="218.9" transform="rotate(-90 148.3 218.9)">65 H12</text>
<text x="16.2" y="224.7">B</text>
<text x="411.2" y="224.7">B</text>
<text x="62.2" y="242.6">5</text>
<text x="119.5" y="244">+0.14</text>
<text x="274.7" y="242.4">Zn PLATING</text>
<text x="64.2" y="250">+0.10</text>
<text x="99.5" y="248.5">2.15 H13</text>
<text x="122.3" y="248.5">0</text>
<text x="159.9" y="248.1">+0.03</text>
<text x="57.7" y="254.5">16 +0.05</text>
<text x="146.4" y="252.5">62 H7</text>
<text x="162.8" y="252.6">0</text>
<text x="148.5" y="258.9">0.02</text>
<text x="161.1" y="258.9">A</text>
<text x="152.3" y="269.7">-0.01</text>
<text x="15.8" y="274">A</text>
<text x="80" y="271.9">DETAIL B</text>
<text x="138.8" y="274.1">30 g6 -0.02</text>
<text x="410.8" y="274">A</text>
<text x="75.1" y="276.4">SCALE 2 : 2.5</text>
<text x="141" y="280.5">0.02</text>
<text x="153.5" y="280.5">A</text>
<text x="303.7" y="278.9">MS</text>
<text x="31.2" y="291">8</text>
<text x="88.7" y="291">7</text>
<text x="138.7" y="291">6</text>
<text x="188.7" y="291">5</text>
<text x="238.7" y="291">4</text>
<text x="288.7" y="291">3</text>
<text x="338.7" y="291">2</text>
<text x="391.2" y="291">1</text>
</g>
<text font-size="3.9" x="400.9" y="275.5">A3</text>
<g font-size="2.9">
<text x="360" y="241.3">NIHVA TECHNOLOGIES PVT LTD</text>
<text x="368.2" y="244.3">Email:-info@nihva.com</text>
<text x="367.1" y="247.3">Website:-www.nihva.com</text>
</g>
<text font-size="2.7" x="229.8" y="231.1">Use Tolerance as per ISO-2768 part 1&amp;2:1989</text>
<g font-size="2">
<text x="230.6" y="234.6">UNLESS OTHERWISE SPECIFIED:</text>
<text x="230.6" y="237.1">DIMENSIONS ARE IN MILLIMETERS</text>
<text x="230.6" y="239.6">SURFACE FINISH:</text>
<text x="264.4" y="234.6">FINISH:</text>
<text x="311.3" y="234.5">DEBURR AND</text>
<text x="311.3" y="237">BREAK SHARP</text>
<text x="311.3" y="239.5">EDGES</text>
<text x="342.6" y="236">DO NOT SCALE DRAWING</text>
<text x="383.3" y="236.2">REVISION</text>
<text x="230.6" y="242.1">TOLERANCES:</text>
<text x="232.2" y="244.6">LINEAR:</text>
<text x="232.2" y="247.1">ANGULAR:</text>
<text x="244.3" y="252">NAME</text>
<text x="260" y="251.9">SIGNATURE</text>
<text x="277.2" y="251.9">DATE</text>
<text x="330.1" y="251.9">TITLE:</text>
<text x="230.6" y="256.1">DRAWN</text>
<text x="244.4" y="256.1">ROHIT</text>
<text x="274.6" y="255.9">20-10-2020</text>
<text x="230.9" y="260.3">CHK'D</text>
<text x="241.1" y="260.3">SHAILENDRA</text>
<text x="274.6" y="260.1">20-10-2020</text>
<text x="230.4" y="264.4">APPV'D</text>
<text x="231.1" y="268.8">MFG</text>
<text x="245.6" y="264.4">VT</text>
<text x="274.5" y="264.2">20-10-2020</text>
<text x="231.5" y="273">Q.A</text>
<text x="285.6" y="272.5">MATERIAL:</text>
<text x="330" y="272.5">DWG NO.</text>
<text x="285.6" y="285.5">WEIGHT: GMS</text>
<text x="330.1" y="285.6">SCALE:1:5</text>
<text x="374.5" y="285.6">SHEET 1 OF 1</text>
</g>
</svg>
